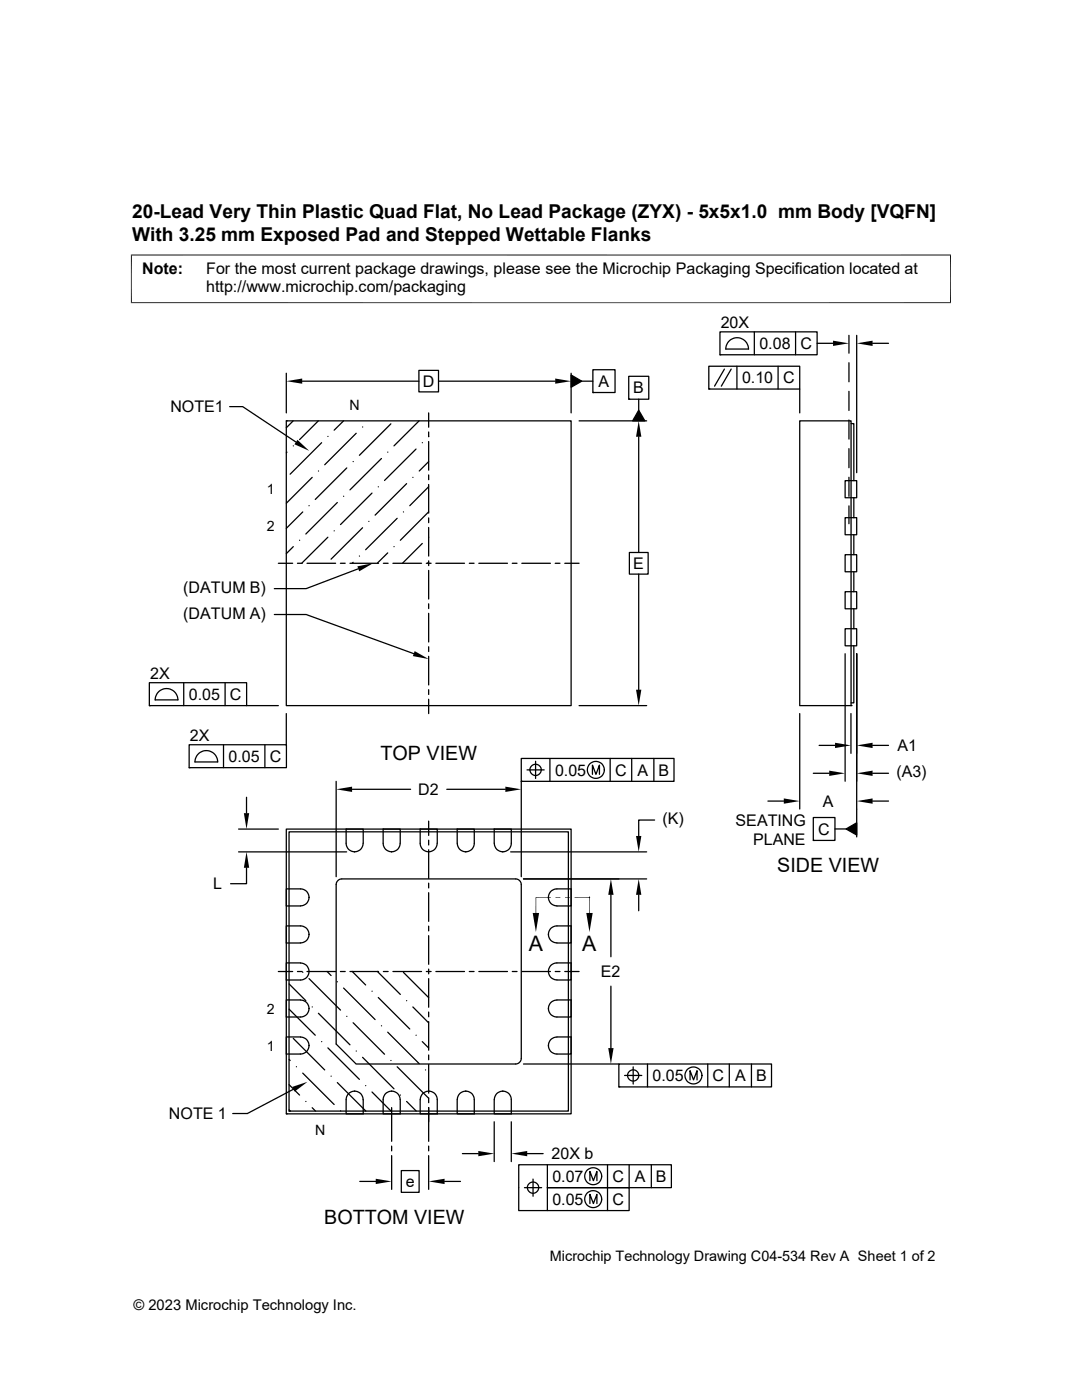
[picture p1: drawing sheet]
<svg xmlns="http://www.w3.org/2000/svg" width="216mm" height="279mm" viewBox="0 0 216 279" stroke-linecap="round" stroke-linejoin="round" font-family="sans-serif">
<g fill="none" stroke="#000" stroke-width=".25">
<path d="M57.1 74.5v7.9M60.3 76.1h23.3M83.6 73.9h3.9v4.3h-3.9zM87.5 76.1h23.3M114 74.8l2.1 1.3-2.1 1.2zM114 74.5v7.9M116.1 76.1h2.2M118.3 73.8h4.4v4.5h-4.4zM118.3 78.3h.1M125.5 75.1h4v4.6h-4zM125.5 79.7h.1M127.4 79.7v2.2"/>
<path d="M141.4 73.1h18.2v4.5h-18.2zM141.4 77.6h.1M143.7 66.2h19.3v4.6h-19.3zM143.7 70.8h.1M144.5 73.7l-1.9 3.4M145.6 67.9a2.27 2.27 0 0 1 2.4-.3 2.27 2.27 0 0 1 1.4 2.1h-4.6l.2-1zM145.9 73.7l-2 3.4M147 73.1v4.5M150.5 66.2v4.6M155.3 73.1v4.5M158.7 66.2v4.6M159.6 77.6v4.8"/>
<path d="M163 68.5h3.2M169.4 66.9v3.6M169.4 72.4v3.8M169.4 78.1v3.8M170.9 66.9v27.4M174.1 68.5h3.2M45.8 81.2h2.6l10.7 7M57.1 84h56.9v56.8h-56.9zM57.1 84h.1M57.3 90.2l-.2 .2M58.5 84l-1.4 1.4M58.5 89h.1"/>
<path d="M62.3 95.3l-5.2 5.1M63.5 84l-3.7 3.7M63.5 94h.1M64.2 88.3l-6.3 6.3M65.4 87.1h.1M68.6 99h.1M68.6 84l-1.9 1.9M69.2 93.4l-6.3 6.3M70.5 92.1h.1M71.1 86.5l-6.3 6.3M72.3 85.2h.1M74.2 98.4l-6.3 6.3"/>
<path d="M75.5 97.2h.1M76.1 91.5l-6.3 6.3M77.4 90.2h.1M78 84.6l-6.3 6.3M81.1 96.5l-6.3 6.3M82.4 95.3h.1M83 89.6l-6.3 6.3M83.6 84l-5 5M84.3 88.3h.1M85.5 82.4v2.9M85.5 86.2v1M85.5 88.1v5.7"/>
<path d="M85.5 94.8v.9M85.5 96.7v5.7M85.5 92.1l-1.8 1.9M85.5 97.1l-3.7 3.8M115.5 84h13.5M127.4 81.9l1.3 2.1h-2.5zM127.4 87.2v23.1M159.6 84h10.2v56.8h-10.2zM168.6 95.9h2.3v3.4h-2.3zM169.4 83.8v3.8M169.4 89.5v3.8M169.4 95.3v3.8"/>
<path d="M169.8 84.5h.6v11.4M170.4 99.3v4M55.5 112.4h2.9M58.5 109.1l-1.4 1.4M59.4 112.4h.9M59.8 107.8h.1M60.4 102.2l-3.3 3.3M61.3 112.4h5.7M61.7 100.9h.1M65.4 107.2l-5.2 5.2M66.7 105.9h.1M67.3 100.3l-6.3 6.3"/>
<path d="M67.9 112.4h1M69.8 112.4h5.7M70.5 112.2l-.2 .2M71.5 113.5l-10.4 4h-6.4M71.7 111h.1M72.3 105.3l-6.2 6.3M73.6 104.1h.1M76.5 112.4h.9M77.4 110.3l-2.1 2.1M78.4 112.4h5.7M78.6 109.1h.1M79.2 103.4l-6.2 6.3"/>
<path d="M80.5 102.2h.1M84.3 108.5l-4 3.9M85.1 112.4h.9M85.5 103.4v.9M85.5 105.3v5.7M85.5 111.9v1M85.5 113.8v5.7M85.5 107.2h.1M85.5 112.2l-.2 .2M85.5 102.2l-5.6 5.6M87 112.4h5.7M93.6 112.4h1"/>
<path d="M95.5 112.4h5.8M102.2 112.4h1M104.1 112.4h5.7M110.8 112.4h.9M112.7 112.4h2.8M125.6 110.3h3.7v4.3h-3.7zM127.4 114.6v23M168.6 118.1h2.3v3.4h-2.3zM168.6 110.7h2.3v3.4h-2.3zM168.6 103.3h2.3v3.4h-2.3zM169.4 101v3.5M170.4 106.7v4"/>
<path d="M170.4 114.1v4M29.8 136.2h19.4v4.6h-19.4zM30.9 139.7h4.6a2.26 2.26 0 0 0-2.3-2.3 2.26 2.26 0 0 0-2.2 2.3M36.7 136.2v4.6M44.9 136.2v4.6M54.7 122.6h6.4l21.4 7.9M85.5 120.5v1M85.5 122.4v5.7M85.5 129.1v.9M85.5 131v5.7M85.5 137.6v1M85.5 139.6v2.8"/>
<path d="M168.6 130.5v25.4M168.6 125.5h2.3v3.4h-2.3zM170.4 128.9v11.4h-.6M170.4 121.5v4M170.9 130.5v36.5M29.8 140.8h.1M37.7 148.6h19.5v4.6h-19.5zM37.7 153.2h.1M38.9 152.1h4.5a2.26 2.26 0 0 0-2.2-2.3 2.26 2.26 0 0 0-2.3 2.3M44.6 148.6v4.6M49.2 140.8h6.3M49.2 159.1v3.2"/>
<path d="M52.9 148.6v4.6M57.1 142.4v6.2M67.1 155.9v19.1M70.3 157.5h11.6M89.2 157.5h11.6M104 151.4h30.5v4.5h-30.5zM104 155.9h.1M104 155.9v19.1M105.2 153.6h3.4M105.7 153.6a1.14 1.14 0 0 1 1.5-1.1 1.14 1.14 0 0 1 .5 1.9 1.14 1.14 0 0 1-1.9-.3l-.1-.5M106.9 151.9v3.5M109.7 151.4v4.5"/>
<path d="M115.5 140.8h13.5M118.2 154.5v-1.8l.7 1.8 .7-1.8v1.8M121.8 151.4v4.5M126 151.4v4.5M130.5 151.4v4.5M153.2 159.9h3.2M159.6 142.4v19.1M162.3 154.3h3.2M163.4 148.8h3.2M169.8 142.4v7.9M169.8 140.8h.1M174.1 148.8h3.2"/>
<path d="M174.1 154.3h3.2M174.1 159.9h3.2M47.6 170h21.6M47.6 165.5h7.9M49.2 173.2v3.2h-3.2M57.1 177.4h2.9a1.69 1.69 0 0 1 1.7 1.7 1.69 1.69 0 0 1-1.7 1.7h-2.9zM57.1 165.5h56.9v56.8h-56.9zM57.7 166h55.7v55.7h-55.7zM61.7 179.1h.1M67.4 175.7l.8-.3h34.7a1.16 1.16 0 0 1 1.1 1.1v34.7a1.16 1.16 0 0 1-1.1 1.1h-31.8l-4-3.9v-31.9zM70.8 170h.1M72.5 168.3a1.66 1.66 0 0 1-1.7 1.7"/>
<path d="M72.5 168.3v-2.8h-3.4v2.8a1.66 1.66 0 0 0 1.7 1.7M76.5 165.5h3.4v2.8a1.7 1.7 0 0 1-1.7 1.7 1.7 1.7 0 0 1-1.7-1.7zM78.1 170h.1M83.8 165.5h3.4v2.8a1.7 1.7 0 0 1-1.7 1.7 1.7 1.7 0 0 1-1.7-1.7zM85.5 163.9v2.8M85.5 167.7v.9M85.5 169.6v5.7M85.5 176.3v.9M85.5 178.2v5.7M85.5 170h.1M91.2 165.5h3.4v2.8a1.69 1.69 0 0 1-1.7 1.7 1.69 1.69 0 0 1-1.7-1.7zM92.9 170h.1"/>
<path d="M98.6 165.5h3.4v2.8a1.69 1.69 0 0 1-1.7 1.7 1.69 1.69 0 0 1-1.7-1.7zM100.3 170h.1M101.9 170h27.1M104.5 175.4h24.5M109.4 179.1h.1M109.9 177.9l.9-.5h3.2v3.4h-2.9a1.73 1.73 0 0 1-1.5-1.1 1.73 1.73 0 0 1 .3-1.8zM117.6 179.1h.1M121.9 178.6v12.3M127.4 178.6v3.2M130.6 163.7h-3.2v3.1M162.3 163.2h4.3v4.5h-4.3zM162.3 167.7h.1"/>
<path d="M166.6 165.4h2.2M168.8 165.4l2.1-1.2v2.4zM55.5 193.9h2.9M57.7 196.4l3.3 3.3M59.4 193.9h.9M60 192.2h-2.9v3.4h2.9a1.69 1.69 0 0 0 1.7-1.7 1.69 1.69 0 0 0-1.7-1.7M60 199.6h-2.9v3.4h2.9a1.66 1.66 0 0 0 1.7-1.7M60 199.6a1.66 1.66 0 0 1 1.7 1.7M60.4 194.1h.1M61.3 193.9h5.7M61.7 195.3l6.2 6.3M61.7 186.5a1.66 1.66 0 0 1-1.7 1.7"/>
<path d="M61.7 186.5a1.66 1.66 0 0 0-1.7-1.7h-2.9v3.4h2.9M61.7 186.5h.1M65.3 193.9l.8 .8M67.3 195.9h.1M67.9 193.9h1M68.6 197.2l6.2 6.3M69.8 193.9h5.7M70.3 193.9l2.7 2.7M74.2 197.8h.1M75.3 193.9l4.6 4.6M75.5 199.1l6.3 6.3M76.5 193.9h.9"/>
<path d="M78.4 193.9h5.7M80.5 194.1l5 5M81.1 199.7h.1M85.1 193.9h.9M85.5 184.8v1M85.5 186.7v5.7M85.5 193.4v1M85.5 195.3v5.7M87 193.9h5.7M93.6 193.9h1M95.5 193.9h5.8M102.2 193.9h1"/>
<path d="M104.1 193.9h5.7M109.4 193.9a1.66 1.66 0 0 1 1.7-1.7h2.9v3.4h-2.9M109.4 186.5a1.66 1.66 0 0 1 1.7-1.7h2.9v3.4h-2.9M109.4 193.9a1.66 1.66 0 0 0 1.7 1.7M109.4 186.5a1.66 1.66 0 0 0 1.7 1.7M109.4 193.9h.1M109.4 186.5h.1M110.8 193.9h.9M111.1 199.6a1.66 1.66 0 0 0-1.7 1.7M111.1 199.6h2.9v3.4h-2.9a1.66 1.66 0 0 1-1.7-1.7M112.7 193.9h2.8M121.9 196.8v12.4"/>
<path d="M57.1 206.9h2.9a1.7 1.7 0 0 1 1.7 1.8 1.7 1.7 0 0 1-1.7 1.7h-2.9zM57.7 216.5l2.1 2M57.7 211.4l.2 .2M57.7 201.4l5.2 5.2M58.5 207.2l6.3 6.3M58.5 217.4l-9.1 4.8h-3M59.1 212.9h.1M60.4 214.2l6.3 6.2M61 219.8h.1M61.7 208.7h.1M61.7 201.3h.1M62.3 201h.1"/>
<path d="M63.5 202.2l6.3 6.3M64.2 207.9h.1M65.4 209.1l6.3 6.3M66.1 214.8h.1M67.3 216l5.7 5.7M69.2 202.8h.1M70.5 204.1l6.2 6.3M70.8 217.8a1.66 1.66 0 0 0-1.7 1.7v2.8h3.4v-2.8M70.8 217.8h.1M70.8 217.8a1.66 1.66 0 0 1 1.7 1.7M71.1 209.8h.1M72.3 211l6.3 6.3"/>
<path d="M73 216.7h.1M74.2 217.9l3.8 3.8M76.1 204.7h.1M76.9 218.2a1.7 1.7 0 0 1 1.9-.3 1.7 1.7 0 0 1 1 1.6l.1 2.8h-3.4v-3.1zM77.4 206l6.3 6.3M78 211.6h.1M78.1 217.8h.1M79.2 212.9l6.3 6.3M79.9 218.5h.1M81.1 219.8l2 1.9M82.4 201l3.1 3.1M83 206.6h.1"/>
<path d="M84.3 207.9l1.2 1.2M84.3 218.2a1.7 1.7 0 0 1 1.9-.3 1.7 1.7 0 0 1 1 1.6v2.8h-3.4v-2.8l.1-.6zM84.9 213.5h.1M85.5 202v.9M85.5 203.9v5.7M85.5 210.5v1M85.5 212.4v5.8M85.5 219.1v1M85.6 217.8h.1M91.7 218.2a1.7 1.7 0 0 1 1.9-.3 1.7 1.7 0 0 1 1 1.6v2.8h-3.4v-2.8l.1-.6zM92.9 217.8h.1M99.1 218.2a1.7 1.7 0 0 1 1.9-.3 1.7 1.7 0 0 1 1 1.6v2.8h-3.4v-2.8l.1-.6z"/>
<path d="M100.3 217.8h.1M104.5 212.3h19M109.4 208.7h.1M109.4 201.3h.1M109.9 207.5l.9-.5 3.2-.1v3.5h-2.9a1.71 1.71 0 0 1-1.5-1.1 1.71 1.71 0 0 1 .3-1.8zM123.5 212.3h30.4v4.6h-30.4zM123.5 216.9h.1M124.6 214.6h3.5M126.3 212.9v3.4M129.2 212.3v4.6M137.7 215.5v-1.8l.7 1.8 .7-1.8v1.8M141.2 212.3v4.6"/>
<path d="M145.5 212.3v4.6M149.9 212.3v4.6M57.1 222.3h.1M57.7 221.7h.1M57.7 221.5l.2 .2M62.3 221.1l.6 .6M67.9 221.7h.1M71.8 235.8h3.2M78.1 221v6.8M78.1 228.7v1M78.1 230.6v6.8M80.1 233.6h3.5v4.4h-3.5z"/>
<path d="M85.5 221v6.8M85.5 228.7v1M85.5 230.6v6.8M88.7 235.8h3.2M92.3 230.2h3.1M98.6 223.9v7.9M102 223.9v7.9M104.6 237h3.5M105.2 230.2h3.2M105.2 237a1.14 1.14 0 0 1 1.5-1.1 1.14 1.14 0 0 1 .5 1.8 1.14 1.14 0 0 1-1.9-.3l-.1-.4M106.4 235.3v3.4M109.2 232.5v4.5h16.3v4.6h-22v-9.1h30.5v4.5h-24.8v4.6"/>
<path d="M117.7 235.6v-1.8l.7 1.8 .7-1.8v1.8M121.2 232.5v9.1M125.5 232.5v4.5M130 232.5v4.5M117.7 240.2v-1.8l.7 1.8 .7-1.8v1.8"/>
<circle cx="118.9" cy="153.7" r="1.69"/>
<circle cx="126.3" cy="214.6" r="1.12"/>
<circle cx="138.4" cy="214.6" r="1.69"/>
<circle cx="118.4" cy="239.3" r="1.69"/>
<circle cx="118.4" cy="234.7" r="1.69"/>
</g>
<g fill="#000">
<path d="M57.1 76.1l3.2-.6v1.1zM110.8 75.5l3.2 .6-3.2 .5zM114 74.8l2.1 1.3-2.1 1.2zM166.2 68l3.2 .5-3.2 .5zM170.9 68.5l3.2-.5v1zM59.4 87.8l2.3 2.2-2.9-1.3zM127.4 84l.6 3.2h-1.1zM127.4 81.9l1.3 2.1h-2.5zM71.3 113l3.2-.6-2.8 1.6zM82.7 129.9l2.8 1.6-3.1-.6zM126.9 137.6h1.1l-.6 3.2zM67.1 157.5l3.2-.5v1.1z"/>
<path d="M100.8 157l3.2 .5-3.2 .6zM156.4 159.3l3.2 .6-3.2 .5zM165.5 153.8l3.1 .5-3.1 .6zM166.6 148.2l3.2 .6-3.2 .5zM170.9 148.8l3.2-.6v1.1zM170.9 154.3l3.2-.5v1.1zM170.9 159.9l3.2-.6v1.1zM48.7 162.3h1l-.5 3.2zM49.2 170l.5 3.2h-1zM110.8 179h1l-1 .2zM110.8 179.2l1-.2v.2zM112.8 179h.9l-.9 .2z"/>
<path d="M112.8 179.2l.9-.2v.2zM121.9 175.4l.5 3.2h-1zM127.4 175.4l.6 3.2h-1.1zM126.9 166.8h1.1l-.6 3.2zM168.8 165.4l2.1-1.2v2.4zM106.3 182.2h1.3l-.7 3.8zM117 182.2h1.3l-.7 3.8zM58.3 216.9l3.1-1-2.6 1.9zM121.4 209.2h1l-.5 3.1zM75 235.2l3.1 .6-3.1 .5zM85.5 235.8l3.2-.6v1.1zM95.4 229.7l3.2 .5-3.2 .6z"/>
<path d="M102 230.2l3.2-.5v1.1z"/>
</g>
<path d="M26.1 50.9h163.7M26.2 50.8v9.7M189.7 50.8v9.7M26.1 60.4h163.7M109.9 179.1h-3v3.1M114.7 179.1h2.9M117.6 179v3.2" fill="none" stroke="#000" stroke-width=".2"/>
<g font-size="4.3">
<text x="105.5" y="189.9">A</text>
<text x="116.2" y="189.9">A</text>
</g>
<g font-size="3.9">
<text x="75.9" y="151.8">TOP VIEW</text>
<text x="155.1" y="174">SIDE VIEW</text>
<text x="64.7" y="244.3">BOTTOM VIEW</text>
</g>
<g font-size="3.8">
<text x="26.4" y="43.5">20-Lead Very Thin Plastic Quad Flat, No Lead Package (ZYX) - 5x5x1.0 mm Body [VQFN]</text>
<text x="26.4" y="48.1">With 3.25 mm Exposed Pad and Stepped Wettable Flanks</text>
</g>
<g font-size="3.2">
<text x="28.4" y="54.7">Note:</text>
<text x="41.1" y="58.3">http://www.microchip.com/packaging</text>
<text x="41.1" y="54.7">For the most current package drawings, please see the Microchip Packaging Specification located at</text>
<text x="143.8" y="65.5">20X</text>
<text x="151.5" y="69.7">0.08</text>
<text x="159.7" y="69.7">C</text>
<text x="84.3" y="77.2">D</text>
<text x="119.4" y="77.2">A</text>
<text x="148.1" y="76.5">0.10</text>
<text x="156.3" y="76.5">C</text>
<text x="34" y="82.3">NOTE1</text>
<text x="126.4" y="78.5">B</text>
<text x="126.3" y="113.6">E</text>
<text x="36.6" y="118.3">(DATUM B)</text>
<text x="36.6" y="123.5">(DATUM A)</text>
<text x="30" y="135.5">2X</text>
<text x="37.7" y="139.7">0.05</text>
<text x="45.9" y="139.7">C</text>
<text x="37.9" y="147.8">2X</text>
<text x="179.1" y="149.9">A1</text>
<text x="45.6" y="152">0.05</text>
<text x="53.8" y="152.1">C</text>
<text x="110.7" y="154.8">0.05</text>
<text x="122.7" y="154.8">C</text>
<text x="127.2" y="154.8">A</text>
<text x="131.4" y="154.8">B</text>
<text x="178.9" y="155.1">(A3)</text>
<text x="83.5" y="158.7">D2</text>
<text x="164.2" y="161">A</text>
<text x="132.2" y="164.5">(K)</text>
<text x="146.8" y="164.9">SEATING</text>
<text x="163.3" y="166.6">C</text>
<text x="150.3" y="168.7">PLANE</text>
<text x="42.6" y="177.5">L</text>
<text x="119.9" y="195">E2</text>
<text x="130.2" y="215.8">0.05</text>
<text x="142.2" y="215.8">C</text>
<text x="146.7" y="215.8">A</text>
<text x="150.9" y="215.8">B</text>
<text x="33.7" y="223.4">NOTE 1</text>
<text x="110.1" y="231.4">20X b</text>
<text x="81" y="236.9">e</text>
<text x="110.2" y="235.9">0.07</text>
<text x="122.2" y="235.9">C</text>
<text x="126.7" y="235.9">A</text>
<text x="130.9" y="235.9">B</text>
<text x="110.2" y="240.5">0.05</text>
<text x="122.2" y="240.5">C</text>
</g>
<g font-size="2.9">
<text x="109.7" y="251.7">Microchip Technology Drawing C04-534 Rev A Sheet 1 of 2</text>
<text x="26.6" y="261.3">© 2023 Microchip Technology Inc.</text>
</g>
<g font-size="2.8">
<text x="69.7" y="81.8">N</text>
<text x="53.3" y="98.7">1</text>
<text x="53.3" y="106">2</text>
<text x="53.3" y="202.3">2</text>
<text x="53.3" y="209.7">1</text>
<text x="62.9" y="226.5">N</text>
</g>
</svg>
